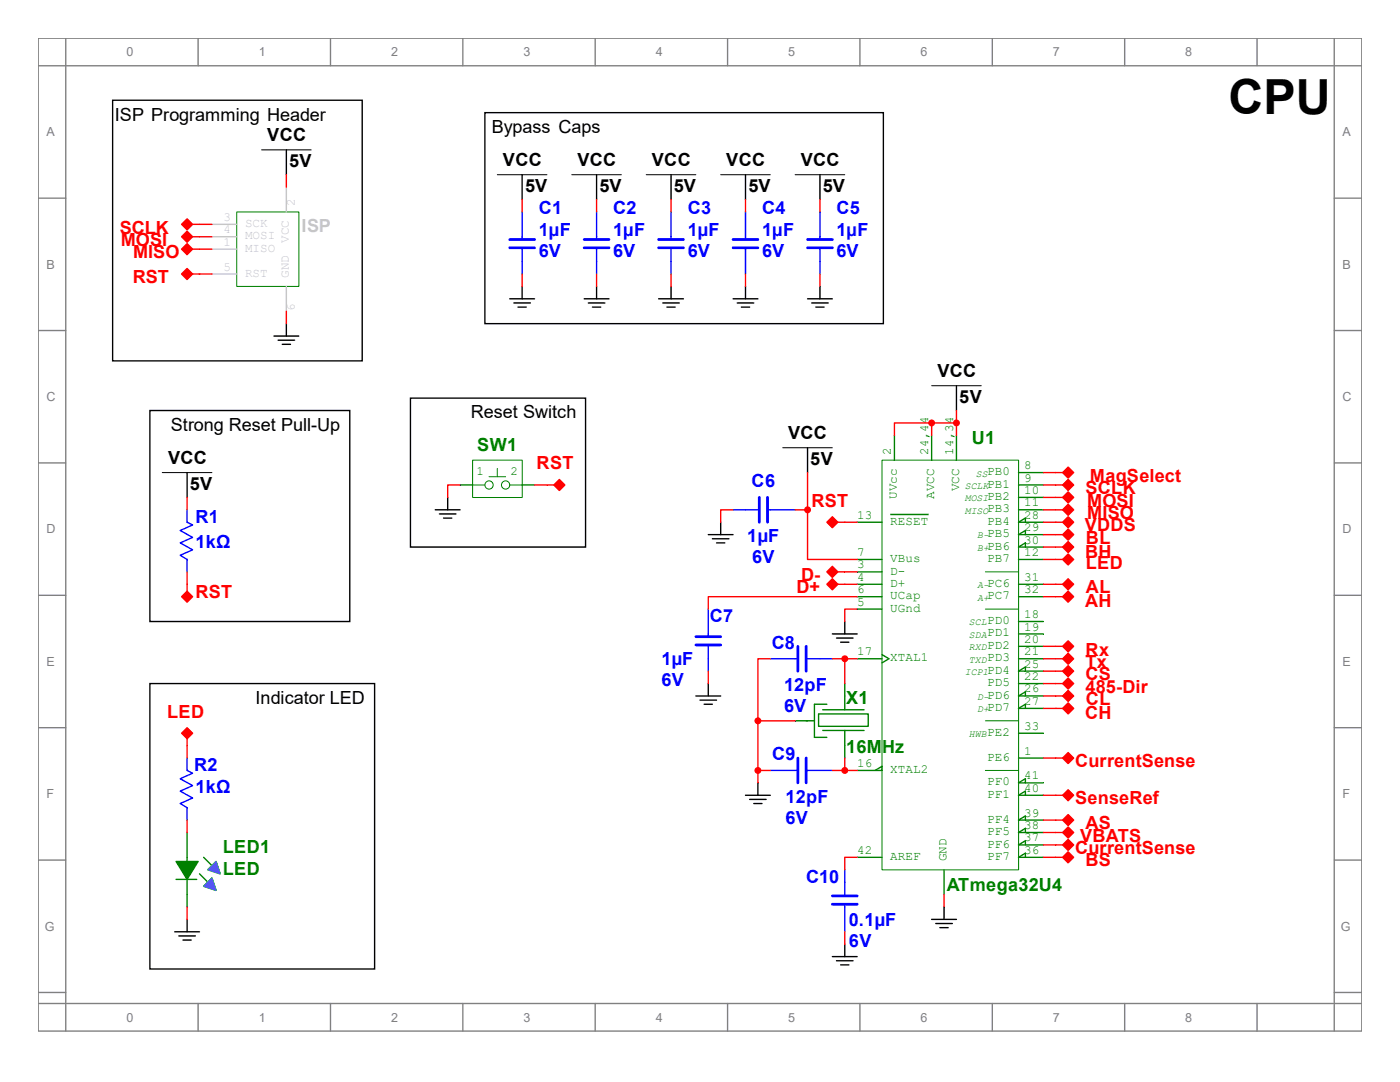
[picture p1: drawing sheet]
<svg xmlns="http://www.w3.org/2000/svg" width="279mm" height="216mm" viewBox="0 0 279 216" stroke-linecap="round" stroke-linejoin="round" font-family="sans-serif">
<g fill="none" stroke="#808080" stroke-width=".28">
<path d="M7.6 7.6h264.2v198.1h-264.2zM7.6 13.1h264.2M13.1 7.6v198.1M39.5 7.6v5.5M66 7.6v5.5M92.4 7.6v5.5M118.8 7.6v5.5M145.2 7.6v5.5M171.6 7.6v5.5M198 7.6v5.5M224.5 7.6v5.5M250.9 7.6v5.5"/>
<path d="M266.3 7.6v198.1M7.6 39.5h5.5M266.3 39.5h5.5M7.6 66h5.5M266.3 66h5.5M7.6 92.4h5.5M266.3 92.4h5.5M7.6 118.8h5.5M266.3 118.8h5.5M7.6 145.2h5.5M266.3 145.2h5.5M7.6 171.6h5.5"/>
<path d="M266.3 171.6h5.5M7.6 198h5.5M266.3 198h5.5M7.6 200.2h264.2M39.5 200.2v5.5M66 200.2v5.5M92.4 200.2v5.5M118.8 200.2v5.5M145.2 200.2v5.5M171.6 200.2v5.5M198 200.2v5.5M224.5 200.2v5.5"/>
<path d="M250.9 200.2v5.5"/>
</g>
<g fill="none" stroke="#008000" stroke-width=".2">
<path d="M94.3 96.8h2.5M94.3 91.8h9.9v7.5h-9.9zM97.6 95.1h3.3M99.3 93.5v1.6M101.7 96.8h2.5"/>
<circle cx="97.6" cy="96.8" r=".83"/>
<circle cx="100.9" cy="96.8" r=".83"/>
</g>
<path d="M91.8 96.8h2.5" fill="none" stroke="#008000" stroke-width=".28"/>
<path d="M104.2 96.8h2.5M35.1 175.5h4.2M37.3 171.1v7.4M39.8 174.4l1.7 1.6M40.6 171.1l1.7 1.6M41.5 173.5l1.6-1.6 .8 2.5zM42.3 175.2l.8 2.5-2.5-.9z" fill="none" stroke="#008000" stroke-width=".28"/>
<path d="M35.1 171.9h4.4l-2.2 3.6z" fill="#008000" stroke="#008000" stroke-width=".28"/>
<g fill="#00c0ff" stroke="#00c0ff" stroke-width=".28">
<path d="M41.5 173.5l1.6-1.6 .8 2.5z"/>
<path d="M42.3 175.2l.8 2.5-2.5-.9z"/>
</g>
<path d="M37.3 166.1v5" fill="none" stroke="#008000" stroke-width=".28"/>
<path d="M37.3 178.5v2.5" fill="none" stroke="#008000" stroke-width=".28"/>
<path d="M89.3 99.3v2.4M86.9 101.7h4.9M87.7 102.6h3.3M88.5 103.4h1.7M34.9 185.9h4.9M35.7 186.8h3.3M36.5 187.6h1.7M37.3 183.5v2.4M166.1 190.9h5M166.9 191.7h3.3M167.8 192.5h1.6M168.6 188.4v2.5" fill="none" stroke="#000" stroke-width=".28"/>
<path d="M158.7 131.4h.5M160.9 131.4h2.7" fill="none" stroke="#00f" stroke-width=".28"/>
<path d="M159.2 129v4.9M160.9 129v4.9" fill="none" stroke="#00f" stroke-width=".55"/>
<path d="M163.6 131.4h2.5" fill="none" stroke="#00f" stroke-width=".28"/>
<path d="M153.7 131.4h5M158.7 153.7h.5M160.9 153.7h2.7" fill="none" stroke="#00f" stroke-width=".28"/>
<path d="M159.2 151.3v4.9M160.9 151.3v4.9" fill="none" stroke="#00f" stroke-width=".55"/>
<path d="M163.6 153.7h2.5" fill="none" stroke="#00f" stroke-width=".28"/>
<path d="M153.7 153.7h5" fill="none" stroke="#00f" stroke-width=".28"/>
<path d="M176 91.8h27.3v81.8h-27.3zM196.7 114.1h6.6M196.7 121.5h6.6M196.7 153.7h6.6M196.7 143.8h6.6" fill="none" stroke="#008000" stroke-width=".2"/>
<path d="M203.3 151.3h4.9" fill="none" stroke="#008000" stroke-width=".28"/>
<path d="M178.5 86.9v4.9" fill="none" stroke="#008000" stroke-width=".28"/>
<path d="M171.1 114.1h4.9" fill="none" stroke="#008000" stroke-width=".28"/>
<path d="M171.1 116.6h4.9" fill="none" stroke="#008000" stroke-width=".28"/>
<path d="M171.1 121.5h4.9" fill="none" stroke="#008000" stroke-width=".28"/>
<path d="M171.1 119.1h4.9" fill="none" stroke="#008000" stroke-width=".28"/>
<path d="M171.1 111.6h4.9" fill="none" stroke="#008000" stroke-width=".28"/>
<path d="M203.3 94.3h4.9" fill="none" stroke="#008000" stroke-width=".28"/>
<path d="M203.3 96.8h4.9" fill="none" stroke="#008000" stroke-width=".28"/>
<path d="M203.3 99.3h4.9" fill="none" stroke="#008000" stroke-width=".28"/>
<path d="M203.3 101.7h4.9" fill="none" stroke="#008000" stroke-width=".28"/>
<path d="M203.3 111.6h4.9" fill="none" stroke="#008000" stroke-width=".28"/>
<path d="M177.7 102.7h7.6" fill="none" stroke="#008000" stroke-width=".3"/>
<path d="M171.1 104.2h4.9" fill="none" stroke="#008000" stroke-width=".28"/>
<path d="M190.9 86.9v4.9" fill="none" stroke="#008000" stroke-width=".28"/>
<path d="M188.4 173.5v5" fill="none" stroke="#008000" stroke-width=".28"/>
<path d="M171.1 153.7h4.9v-.8l-1.4 .8" fill="none" stroke="#008000" stroke-width=".28"/>
<path d="M171.1 131.4h4.9M176 130.6l1.4 .8-1.4 .9" fill="none" stroke="#008000" stroke-width=".28"/>
<path d="M203.3 124h4.9" fill="none" stroke="#008000" stroke-width=".28"/>
<path d="M203.3 126.5h4.9" fill="none" stroke="#008000" stroke-width=".28"/>
<path d="M203.3 129h4.9" fill="none" stroke="#008000" stroke-width=".28"/>
<path d="M203.3 131.4h4.9" fill="none" stroke="#008000" stroke-width=".28"/>
<path d="M203.3 136.4h4.9" fill="none" stroke="#008000" stroke-width=".28"/>
<path d="M185.9 86.9v4.9" fill="none" stroke="#008000" stroke-width=".28"/>
<path d="M204.6 133.9v-.8l-1.3 .8h4.9" fill="none" stroke="#008000" stroke-width=".28"/>
<path d="M204.6 138.9v-.9l-1.3 .9h4.9" fill="none" stroke="#008000" stroke-width=".28"/>
<path d="M204.6 141.4v-.9l-1.3 .9h4.9" fill="none" stroke="#008000" stroke-width=".28"/>
<path d="M204.6 104.2v-.8l-1.3 .8h4.9" fill="none" stroke="#008000" stroke-width=".28"/>
<path d="M204.6 106.7v-.8l-1.3 .8h4.9" fill="none" stroke="#008000" stroke-width=".28"/>
<path d="M204.6 109.2v-.9l-1.3 .9h4.9" fill="none" stroke="#008000" stroke-width=".28"/>
<path d="M203.3 116.6h4.9" fill="none" stroke="#008000" stroke-width=".28"/>
<path d="M203.3 119.1h4.9" fill="none" stroke="#008000" stroke-width=".28"/>
<path d="M203.3 146.3h4.9" fill="none" stroke="#008000" stroke-width=".28"/>
<path d="M204.6 171.1v-.9l-1.3 .9h4.9" fill="none" stroke="#008000" stroke-width=".28"/>
<path d="M204.6 168.6v-.8l-1.3 .8h4.9" fill="none" stroke="#008000" stroke-width=".28"/>
<path d="M204.6 166.1v-.8l-1.3 .8h4.9" fill="none" stroke="#008000" stroke-width=".28"/>
<path d="M204.6 163.6v-.8l-1.3 .8h4.9" fill="none" stroke="#008000" stroke-width=".28"/>
<path d="M204.6 158.7v-.8l-1.3 .8h4.9" fill="none" stroke="#008000" stroke-width=".28"/>
<path d="M204.6 156.2v-.8l-1.3 .8h4.9" fill="none" stroke="#008000" stroke-width=".28"/>
<path d="M171.1 171.1h4.9" fill="none" stroke="#008000" stroke-width=".28"/>
<path d="M185.9 77h9.9M156.2 89.3h9.9" fill="none" stroke="#000" stroke-width=".2"/>
<path d="M190.9 77v4.9M161.2 89.3v5M185.9 183.5h5M186.8 184.3h3.3M187.6 185.1h1.6M188.4 181v2.5" fill="none" stroke="#000" stroke-width=".28"/>
<circle cx="185.9" cy="84.4" r=".55" fill="#f00" stroke="#f00" stroke-width=".28"/>
<path d="M37.3 153.7l1.1 .6-2.4 1.1 2.4 1.4-2.4 1.1 2.4 1.3-2.4 1.1 1.3 .9" fill="none" stroke="#00f" stroke-width=".28"/>
<path d="M37.3 151.3v2.4" fill="none" stroke="#00f" stroke-width=".28"/>
<path d="M37.3 161.2v2.4" fill="none" stroke="#00f" stroke-width=".28"/>
<path d="M213.2 127.9l1.1 1.1-1.1 1.1-1.1-1.1z" fill-rule="evenodd" fill="#f00" stroke="#f00" stroke-width=".28"/>
<path d="M212.3 129l.9-.9 .8 .9-.8 .8z" fill="none" stroke="#f00" stroke-width=".28"/>
<path d="M213.2 128.7l.2 .3-.2 .2-.3-.2z" fill="none" stroke="#f00" stroke-width=".2"/>
<path d="M210.7 129h1.4" fill="none" stroke="#f00" stroke-width=".28"/>
<path d="M101.7 59.6h5M104.2 57.1v2.5M102.6 60.5h3.3M103.4 61.3h1.6" fill="none" stroke="#000" stroke-width=".28"/>
<path d="M168.6 176v2.8M168.6 180.4v.6" fill="none" stroke="#00f" stroke-width=".28"/>
<path d="M166.1 178.8h5M166.1 180.4h5" fill="none" stroke="#00f" stroke-width=".55"/>
<path d="M168.6 173.5v2.5" fill="none" stroke="#00f" stroke-width=".28"/>
<path d="M141.4 126.5v.5M141.4 128.7v2.7M168.6 181v4.9" fill="none" stroke="#00f" stroke-width=".28"/>
<path d="M138.9 127h4.9M138.9 128.7h4.9" fill="none" stroke="#00f" stroke-width=".55"/>
<path d="M141.4 131.4v2.5" fill="none" stroke="#00f" stroke-width=".28"/>
<path d="M141.4 121.5v5" fill="none" stroke="#00f" stroke-width=".28"/>
<path d="M138.9 138.9h4.9M139.7 139.7h3.3M141.4 136.4v2.5M166.1 126.5h5M166.9 127.3h3.3M167.8 128.1h1.6M168.6 124v2.5M140.5 140.5h1.7" fill="none" stroke="#000" stroke-width=".28"/>
<path d="M91.8 96.8h-2.5v2.5M213.2 105.9l.8 .8-.8 .8-.9-.8z" fill="none" stroke="#f00" stroke-width=".28"/>
<path d="M213.2 105.6l1.1 1.1-1.1 1.1-1.1-1.1z" fill-rule="evenodd" fill="#f00" stroke="#f00" stroke-width=".28"/>
<path d="M213.2 106.4l.2 .3-.2 .3-.3-.3z" fill="none" stroke="#f00" stroke-width=".2"/>
<path d="M210.7 106.7h1.4M212.3 109.2l.9-.9 .8 .9-.8 .8z" fill="none" stroke="#f00" stroke-width=".28"/>
<path d="M213.2 108.1l1.1 1.1-1.1 1.1-1.1-1.1z" fill-rule="evenodd" fill="#f00" stroke="#f00" stroke-width=".28"/>
<path d="M213.2 108.9l.2 .3-.2 .2-.3-.2z" fill="none" stroke="#f00" stroke-width=".2"/>
<path d="M210.7 109.2h1.4M212.3 138.9l.9-.9 .8 .9-.8 .8z" fill="none" stroke="#f00" stroke-width=".28"/>
<path d="M213.2 137.8l1.1 1.1-1.1 1.1-1.1-1.1z" fill-rule="evenodd" fill="#f00" stroke="#f00" stroke-width=".28"/>
<path d="M212.9 138.9l.3-.3 .2 .3-.2 .2z" fill="none" stroke="#f00" stroke-width=".2"/>
<path d="M210.7 138.9h1.4M212.3 141.4l.9-.9 .8 .9-.8 .8z" fill="none" stroke="#f00" stroke-width=".28"/>
<path d="M212.1 141.4l1.1-1.1 1.1 1.1-1.1 1.1z" fill-rule="evenodd" fill="#f00" stroke="#f00" stroke-width=".28"/>
<path d="M212.9 141.4l.3-.3 .2 .3-.2 .2z" fill="none" stroke="#f00" stroke-width=".2"/>
<path d="M212.3 119.1l.9-.9 .8 .9-.8 .8zM210.7 141.4h1.4" fill="none" stroke="#f00" stroke-width=".28"/>
<path d="M213.2 118l1.1 1.1-1.1 1.1-1.1-1.1z" fill-rule="evenodd" fill="#f00" stroke="#f00" stroke-width=".28"/>
<path d="M213.2 118.8l.2 .3-.2 .2-.3-.2z" fill="none" stroke="#f00" stroke-width=".2"/>
<path d="M210.7 119.1h1.4M213.2 115.8l.8 .8-.8 .8-.9-.8z" fill="none" stroke="#f00" stroke-width=".28"/>
<path d="M213.2 115.5l1.1 1.1-1.1 1.1-1.1-1.1z" fill-rule="evenodd" fill="#f00" stroke="#f00" stroke-width=".28"/>
<path d="M213.2 116.3l.2 .3-.2 .3-.3-.3z" fill="none" stroke="#f00" stroke-width=".2"/>
<path d="M210.7 116.6h1.4M212.3 171.1l.9-.9 .8 .9-.8 .8z" fill="none" stroke="#f00" stroke-width=".28"/>
<path d="M212.1 171.1l1.1-1.1 1.1 1.1-1.1 1.1z" fill-rule="evenodd" fill="#f00" stroke="#f00" stroke-width=".28"/>
<path d="M212.9 171.1l.3-.3 .2 .3-.2 .2z" fill="none" stroke="#f00" stroke-width=".2"/>
<path d="M212.3 133.9l.9-.8 .8 .8-.8 .8zM210.7 171.1h1.4" fill="none" stroke="#f00" stroke-width=".28"/>
<path d="M213.2 132.8l1.1 1.1-1.1 1.1-1.1-1.1z" fill-rule="evenodd" fill="#f00" stroke="#f00" stroke-width=".28"/>
<path d="M213.2 133.6l.2 .3-.2 .3-.3-.3z" fill="none" stroke="#f00" stroke-width=".2"/>
<path d="M210.7 133.9h1.4M212.3 163.6l.9-.8 .8 .8-.8 .9z" fill="none" stroke="#f00" stroke-width=".28"/>
<path d="M212.1 163.6l1.1-1.1 1.1 1.1-1.1 1.1z" fill-rule="evenodd" fill="#f00" stroke="#f00" stroke-width=".28"/>
<path d="M212.9 163.6l.3-.2 .2 .2-.2 .3z" fill="none" stroke="#f00" stroke-width=".2"/>
<path d="M210.7 163.6h1.4M213.2 165.3l.8 .8-.8 .8-.9-.8z" fill="none" stroke="#f00" stroke-width=".28"/>
<path d="M213.2 165l1.1 1.1-1.1 1.1-1.1-1.1z" fill-rule="evenodd" fill="#f00" stroke="#f00" stroke-width=".28"/>
<path d="M213.2 165.8l.2 .3-.2 .3-.3-.3z" fill="none" stroke="#f00" stroke-width=".2"/>
<path d="M213.2 100.9l.8 .8-.8 .9-.9-.9zM210.7 166.1h1.4" fill="none" stroke="#f00" stroke-width=".28"/>
<path d="M213.2 100.6l1.1 1.1-1.1 1.1-1.1-1.1z" fill-rule="evenodd" fill="#f00" stroke="#f00" stroke-width=".28"/>
<path d="M213.2 101.5l.2 .2-.2 .3-.3-.3z" fill="none" stroke="#f00" stroke-width=".2"/>
<path d="M212.3 99.3l.9-.9 .8 .9-.8 .8zM210.7 101.7h1.4" fill="none" stroke="#f00" stroke-width=".28"/>
<path d="M213.2 98.1l1.1 1.2-1.1 1.1-1.1-1.1z" fill-rule="evenodd" fill="#f00" stroke="#f00" stroke-width=".28"/>
<path d="M213.2 99l.2 .3-.2 .2-.3-.2z" fill="none" stroke="#f00" stroke-width=".2"/>
<path d="M210.7 99.3h1.4M212.3 96.8l.9-.9 .8 .9-.8 .8z" fill="none" stroke="#f00" stroke-width=".28"/>
<path d="M213.2 95.7l1.1 1.1-1.1 1.1-1.1-1.1z" fill-rule="evenodd" fill="#f00" stroke="#f00" stroke-width=".28"/>
<path d="M213.2 96.5l.2 .3-.2 .2-.3-.2z" fill="none" stroke="#f00" stroke-width=".2"/>
<path d="M210.7 96.8h1.4M212.3 94.3l.9-.8 .8 .8-.8 .8z" fill="none" stroke="#f00" stroke-width=".28"/>
<path d="M213.2 93.2l1.1 1.1-1.1 1.1-1.1-1.1z" fill-rule="evenodd" fill="#f00" stroke="#f00" stroke-width=".28"/>
<path d="M213.2 94l.2 .3-.2 .3-.3-.3z" fill="none" stroke="#f00" stroke-width=".2"/>
<path d="M210.7 94.3h1.4M36.5 146.3l.8-.8 .9 .8-.9 .8z" fill="none" stroke="#f00" stroke-width=".28"/>
<path d="M37.3 145.2l1.1 1.1-1.1 1.1-1.1-1.1z" fill-rule="evenodd" fill="#f00" stroke="#f00" stroke-width=".28"/>
<path d="M37.3 146l.3 .3-.3 .3-.2-.3z" fill="none" stroke="#f00" stroke-width=".2"/>
<path d="M213.2 110.8l.8 .8-.8 .9-.9-.9zM37.3 147.4v1.4" fill="none" stroke="#f00" stroke-width=".28"/>
<path d="M213.2 110.5l1.1 1.1-1.1 1.1-1.1-1.1z" fill-rule="evenodd" fill="#f00" stroke="#f00" stroke-width=".28"/>
<path d="M213.2 111.4l.2 .2-.2 .3-.3-.3z" fill="none" stroke="#f00" stroke-width=".2"/>
<path d="M210.7 111.6h1.4" fill="none" stroke="#f00" stroke-width=".28"/>
<path d="M37.3 104.2l1.1 .6-2.4 1.1 2.4 1.3-2.4 1.1 2.4 1.4-2.4 1.1 1.3 .8" fill="none" stroke="#00f" stroke-width=".28"/>
<path d="M37.3 101.7v2.5" fill="none" stroke="#00f" stroke-width=".28"/>
<path d="M37.3 111.6v2.5" fill="none" stroke="#00f" stroke-width=".28"/>
<path d="M32.4 94.3h9.9" fill="none" stroke="#000" stroke-width=".2"/>
<path d="M37.3 94.3v5" fill="none" stroke="#000" stroke-width=".28"/>
<path d="M47.2 42.3h12.4v14.8h-12.4z" fill="none" stroke="#008000" stroke-width=".2"/>
<path d="M42.3 49.7h4.9" fill="none" stroke="#c8c8c8" stroke-width=".28"/>
<path d="M57.1 37.3v5" fill="none" stroke="#c8c8c8" stroke-width=".28"/>
<path d="M42.3 44.8h4.9" fill="none" stroke="#c8c8c8" stroke-width=".28"/>
<path d="M42.3 47.2h4.9" fill="none" stroke="#c8c8c8" stroke-width=".28"/>
<path d="M42.3 54.7h4.9" fill="none" stroke="#c8c8c8" stroke-width=".28"/>
<path d="M57.1 57.1v5" fill="none" stroke="#c8c8c8" stroke-width=".28"/>
<path d="M57.1 29.9v5M54.7 67.1h4.9M55.5 67.9h3.3M56.3 68.7h1.7M57.1 64.6v2.5" fill="none" stroke="#000" stroke-width=".28"/>
<path d="M52.2 29.9h9.9" fill="none" stroke="#000" stroke-width=".2"/>
<path d="M37.3 43.7l1.1 1.1-1.1 1.1-1.1-1.1z" fill-rule="evenodd" fill="#f00" stroke="#f00" stroke-width=".28"/>
<path d="M37.3 43.9l.9 .9-.9 .8-.8-.8z" fill="none" stroke="#f00" stroke-width=".28"/>
<path d="M37.3 44.5l.3 .3-.3 .2-.2-.2z" fill="none" stroke="#f00" stroke-width=".2"/>
<path d="M37.3 46.4l.9 .8-.9 .9-.8-.9zM38.4 44.8h1.4" fill="none" stroke="#f00" stroke-width=".28"/>
<path d="M37.3 46.1l1.1 1.1-1.1 1.1-1.1-1.1z" fill-rule="evenodd" fill="#f00" stroke="#f00" stroke-width=".28"/>
<path d="M37.3 47l.3 .2-.3 .3-.2-.3z" fill="none" stroke="#f00" stroke-width=".2"/>
<path d="M37.3 48.9l.9 .8-.9 .8-.8-.8zM38.4 47.2h1.4" fill="none" stroke="#f00" stroke-width=".28"/>
<path d="M37.3 48.6l1.1 1.1-1.1 1.1-1.1-1.1z" fill-rule="evenodd" fill="#f00" stroke="#f00" stroke-width=".28"/>
<path d="M37.3 49.4l.3 .3-.3 .3-.2-.3z" fill="none" stroke="#f00" stroke-width=".2"/>
<path d="M57.1 34.9v2.4M38.4 49.7h3.9M39.8 44.8h2.5M39.8 47.2h2.5M57.1 62.1v2.5M212.3 131.4l.9-.8 .8 .8-.8 .9z" fill="none" stroke="#f00" stroke-width=".28"/>
<path d="M212.1 131.4l1.1-1.1 1.1 1.1-1.1 1.1z" fill-rule="evenodd" fill="#f00" stroke="#f00" stroke-width=".28"/>
<path d="M212.9 131.4l.3-.2 .2 .2-.2 .3z" fill="none" stroke="#f00" stroke-width=".2"/>
<path d="M37.3 99.3v2.4M210.7 131.4h1.4M37.3 148.8v2.5M37.3 163.6v2.5M37.3 181v2.5" fill="none" stroke="#f00" stroke-width=".28"/>
<path d="M148.8 101.7h2.7M153.2 101.7h.5" fill="none" stroke="#00f" stroke-width=".28"/>
<path d="M151.5 99.3v4.9M153.2 99.3v4.9" fill="none" stroke="#00f" stroke-width=".55"/>
<path d="M146.3 101.7h2.5" fill="none" stroke="#00f" stroke-width=".28"/>
<path d="M104.2 47.2v.6M104.2 49.4v2.8M153.7 101.7h5" fill="none" stroke="#00f" stroke-width=".28"/>
<path d="M101.7 47.8h5M101.7 49.4h5" fill="none" stroke="#00f" stroke-width=".55"/>
<path d="M104.2 52.2v2.5" fill="none" stroke="#00f" stroke-width=".28"/>
<path d="M104.2 42.3v4.9" fill="none" stroke="#00f" stroke-width=".28"/>
<path d="M146.3 101.7h-2.5v2.5M141.4 133.9v2.5M153.7 153.7h-2.4v2.5M212.3 168.6l.9-.8 .8 .8-.8 .8zM168.6 185.9v2.5" fill="none" stroke="#f00" stroke-width=".28"/>
<g fill="#f00" stroke="#f00" stroke-width=".28">
<path d="M213.2 167.5l1.1 1.1-1.1 1.1-1.1-1.1z" fill-rule="evenodd"/>
<circle cx="151.3" cy="153.7" r=".55"/>
</g>
<path d="M141.4 106.7h4.9M142.2 107.5h3.3M143 108.3h1.7M143.8 104.2v2.5M148.8 158.7h4.9M149.6 159.5h3.3M151.3 156.2v2.5M150.4 160.3h1.7" fill="none" stroke="#000" stroke-width=".28"/>
<path d="M213.2 168.3l.2 .3-.2 .3-.3-.3z" fill="none" stroke="#f00" stroke-width=".2"/>
<path d="M212.3 158.7l.9-.8 .8 .8-.8 .8zM210.7 168.6h1.4" fill="none" stroke="#f00" stroke-width=".28"/>
<path d="M213.2 157.6l1.1 1.1-1.1 1.1-1.1-1.1z" fill-rule="evenodd" fill="#f00" stroke="#f00" stroke-width=".28"/>
<path d="M213.2 158.4l.2 .3-.2 .3-.3-.3z" fill="none" stroke="#f00" stroke-width=".2"/>
<g fill="none" stroke="#f00" stroke-width=".28">
<path d="M185.9 84.4h-7.4v2.5M185.9 84.4v2.5M185.9 84.4h5v2.5M208.2 99.3h2.5M208.2 96.8h2.5M208.2 94.3h2.5M208.2 119.1h2.5M208.2 116.6h2.5M208.2 109.2h2.5M208.2 106.7h2.5M208.2 101.7h2.5M208.2 111.6h2.5"/>
<path d="M212.3 104.2l.9-.8 .8 .8-.8 .8zM171.1 121.5h-2.5v2.5M208.2 138.9h2.5M208.2 129h2.5M208.2 131.4h2.5M208.2 158.7h3.9M208.2 141.4h2.5M188.4 178.5v2.5M208.2 163.6h2.5M208.2 166.1h2.5M208.2 171.1h2.5"/>
</g>
<g fill="#f00" stroke="#f00" stroke-width=".28">
<path d="M213.2 103.1l1.1 1.1-1.1 1.1-1.1-1.1z" fill-rule="evenodd"/>
<circle cx="190.9" cy="84.4" r=".55"/>
</g>
<path d="M213.2 103.9l.2 .3-.2 .3-.3-.3z" fill="none" stroke="#f00" stroke-width=".2"/>
<path d="M37.3 53.8l.9 .9-.9 .8-.8-.8zM171.1 119.1h-29.7v2.4M210.7 104.2h1.4" fill="none" stroke="#f00" stroke-width=".28"/>
<path d="M37.3 53.6l1.1 1.1-1.1 1.1-1.1-1.1z" fill-rule="evenodd" fill="#f00" stroke="#f00" stroke-width=".28"/>
<path d="M37.3 54.4l.3 .3-.3 .2-.2-.2z" fill="none" stroke="#f00" stroke-width=".2"/>
<path d="M38.4 54.7h3.9M110.8 96.8l.8-.9 .9 .9-.9 .8z" fill="none" stroke="#f00" stroke-width=".28"/>
<path d="M110.5 96.8l1.1-1.1 1.1 1.1-1.1 1.1z" fill-rule="evenodd" fill="#f00" stroke="#f00" stroke-width=".28"/>
<path d="M111.4 96.8l.2-.3 .3 .3-.3 .2z" fill="none" stroke="#f00" stroke-width=".2"/>
<path d="M106.7 96.8h3.8M36.5 119.1l.8-.9 .9 .9-.9 .8z" fill="none" stroke="#f00" stroke-width=".28"/>
<path d="M37.3 118l1.1 1.1-1.1 1.1-1.1-1.1z" fill-rule="evenodd" fill="#f00" stroke="#f00" stroke-width=".28"/>
<path d="M37.3 118.8l.3 .3-.3 .2-.2-.2z" fill="none" stroke="#f00" stroke-width=".2"/>
<path d="M37.3 114.1v3.9M165.3 104.2l.8-.8 .8 .8-.8 .8z" fill="none" stroke="#f00" stroke-width=".28"/>
<path d="M165 104.2l1.1-1.1 1.1 1.1-1.1 1.1z" fill-rule="evenodd" fill="#f00" stroke="#f00" stroke-width=".28"/>
<path d="M165.8 104.2l.3-.3 .3 .3-.3 .3z" fill="none" stroke="#f00" stroke-width=".2"/>
<path d="M167.2 104.2h3.9M212.3 136.4l.9-.8 .8 .8-.8 .8z" fill="none" stroke="#f00" stroke-width=".28"/>
<path d="M213.2 135.3l1.1 1.1-1.1 1.1-1.1-1.1z" fill-rule="evenodd" fill="#f00" stroke="#f00" stroke-width=".28"/>
<path d="M213.2 136.1l.2 .3-.2 .3-.3-.3z" fill="none" stroke="#f00" stroke-width=".2"/>
<path d="M165.3 116.6l.8-.8 .8 .8-.8 .8zM210.7 136.4h1.4" fill="none" stroke="#f00" stroke-width=".28"/>
<path d="M165 116.6l1.1-1.1 1.1 1.1-1.1 1.1z" fill-rule="evenodd" fill="#f00" stroke="#f00" stroke-width=".28"/>
<path d="M165.8 116.6l.3-.3 .3 .3-.3 .3z" fill="none" stroke="#f00" stroke-width=".2"/>
<path d="M165.3 114.1l.8-.8 .8 .8-.8 .8zM167.2 116.6h3.9" fill="none" stroke="#f00" stroke-width=".28"/>
<path d="M165 114.1l1.1-1.1 1.1 1.1-1.1 1.1z" fill-rule="evenodd" fill="#f00" stroke="#f00" stroke-width=".28"/>
<path d="M165.8 114.1l.3-.3 .3 .3-.3 .3z" fill="none" stroke="#f00" stroke-width=".2"/>
<path d="M167.2 114.1h3.9M208.2 104.2h2.5M208.2 133.9h2.5M212.3 151.3l.9-.9 .8 .9-.8 .8z" fill="none" stroke="#f00" stroke-width=".28"/>
<path d="M212.1 151.3l1.1-1.1 1.1 1.1-1.1 1.1z" fill-rule="evenodd" fill="#f00" stroke="#f00" stroke-width=".28"/>
<path d="M212.9 151.3l.3-.3 .2 .3-.2 .2z" fill="none" stroke="#f00" stroke-width=".2"/>
<path d="M104.2 39.8v2.5M104.2 54.7v2.4M190.9 81.9v2.5M208.2 136.4h2.5M208.2 151.3h3.9M208.2 168.6h2.5" fill="none" stroke="#f00" stroke-width=".28"/>
<path d="M99.3 34.9h9.9" fill="none" stroke="#000" stroke-width=".2"/>
<path d="M104.2 34.9v4.9M116.6 59.6h4.9M119.1 57.1v2.5M117.4 60.5h3.3M118.2 61.3h1.7" fill="none" stroke="#000" stroke-width=".28"/>
<path d="M119.1 47.2v.6M119.1 49.4v2.8" fill="none" stroke="#00f" stroke-width=".28"/>
<path d="M116.6 47.8h4.9M116.6 49.4h4.9" fill="none" stroke="#00f" stroke-width=".55"/>
<path d="M119.1 52.2v2.5" fill="none" stroke="#00f" stroke-width=".28"/>
<path d="M119.1 42.3v4.9M133.9 47.2v.6M133.9 49.4v2.8" fill="none" stroke="#00f" stroke-width=".28"/>
<path d="M114.1 34.9h9.9" fill="none" stroke="#000" stroke-width=".2"/>
<path d="M119.1 34.9v4.9M131.4 59.6h5M133.9 57.1v2.5M132.3 60.5h3.3M133.1 61.3h1.6" fill="none" stroke="#000" stroke-width=".28"/>
<path d="M119.1 39.8v2.5M119.1 54.7v2.4" fill="none" stroke="#f00" stroke-width=".28"/>
<path d="M131.4 47.8h5M131.4 49.4h5" fill="none" stroke="#00f" stroke-width=".55"/>
<path d="M133.9 52.2v2.5" fill="none" stroke="#00f" stroke-width=".28"/>
<path d="M133.9 42.3v4.9M148.8 47.2v.6M148.8 49.4v2.8" fill="none" stroke="#00f" stroke-width=".28"/>
<path d="M129 34.9h9.9" fill="none" stroke="#000" stroke-width=".2"/>
<path d="M133.9 34.9v4.9M146.3 59.6h5M148.8 57.1v2.5M147.1 60.5h3.3M148 61.3h1.6" fill="none" stroke="#000" stroke-width=".28"/>
<path d="M133.9 39.8v2.5M133.9 54.7v2.4" fill="none" stroke="#f00" stroke-width=".28"/>
<path d="M146.3 47.8h5M146.3 49.4h5" fill="none" stroke="#00f" stroke-width=".55"/>
<path d="M148.8 52.2v2.5" fill="none" stroke="#00f" stroke-width=".28"/>
<path d="M148.8 42.3v4.9M163.6 47.2v.6M163.6 49.4v2.8" fill="none" stroke="#00f" stroke-width=".28"/>
<path d="M143.8 34.9h9.9" fill="none" stroke="#000" stroke-width=".2"/>
<path d="M148.8 34.9v4.9M161.2 59.6h4.9M163.6 57.1v2.5M162 60.5h3.3M162.8 61.3h1.7" fill="none" stroke="#000" stroke-width=".28"/>
<path d="M148.8 39.8v2.5M148.8 54.7v2.4" fill="none" stroke="#f00" stroke-width=".28"/>
<path d="M161.2 47.8h4.9M161.2 49.4h4.9" fill="none" stroke="#00f" stroke-width=".55"/>
<path d="M163.6 52.2v2.5" fill="none" stroke="#00f" stroke-width=".28"/>
<path d="M163.6 42.3v4.9" fill="none" stroke="#00f" stroke-width=".28"/>
<path d="M158.7 34.9h9.9" fill="none" stroke="#000" stroke-width=".2"/>
<path d="M163.6 34.9v4.9" fill="none" stroke="#000" stroke-width=".28"/>
<path d="M163.6 39.8v2.5M163.6 54.7v2.4M161.2 94.3v7.4M158.7 101.7h2.5M161.2 101.7v9.9h9.9M171.1 171.1h-2.5v2.4" fill="none" stroke="#f00" stroke-width=".28"/>
<circle cx="161.2" cy="101.7" r=".55" fill="#f00" stroke="#f00" stroke-width=".28"/>
<path d="M168.6 138.9v2.7M160.9 143.8h1.6M163.4 142.5h9.9v2.4h-9.9zM164.2 141.6h8.2M164.2 145.8h8.2M165 140.5h-2.5v6.6h2.5M168.6 145.8v3" fill="none" stroke="#008000" stroke-width=".28"/>
<path d="M168.6 148.8v2.5" fill="none" stroke="#008000" stroke-width=".28"/>
<path d="M168.6 136.4v2.5" fill="none" stroke="#008000" stroke-width=".28"/>
<path d="M158.7 143.8h2.5" fill="none" stroke="#008000" stroke-width=".28"/>
<g fill="#f00" stroke="#f00" stroke-width=".28">
<circle cx="168.6" cy="131.4" r=".55"/>
<circle cx="168.6" cy="153.7" r=".55"/>
<circle cx="151.3" cy="143.8" r=".55"/>
</g>
<path d="M153.7 131.4h-2.4v12.4M166.1 131.4h5M168.6 131.4v5M151.3 143.8v9.9M151.3 143.8h7.4M166.1 153.7h5M168.6 151.3v2.4" fill="none" stroke="#f00" stroke-width=".28"/>
<path d="M22.5 20h49.8v52h-49.8zM96.8 22.5h79.5v42.1h-79.5zM81.9 79.4h35v29.8h-35zM29.9 81.9h39.9v42.1h-39.9zM29.9 136.4h44.9v57h-44.9z" fill="none" stroke="#000" stroke-width=".28"/>
<text font-size="9.7" x="245.2" y="22.6">CPU</text>
<g font-size="3.6">
<text x="22.9" y="24">ISP Programming Header</text>
<text x="53.3" y="28.2">VCC</text>
<text x="98.1" y="26.5">Bypass Caps</text>
<text x="57.7" y="33.4">5V</text>
<text x="100.4" y="33.1">VCC</text>
<text x="115.2" y="33.1">VCC</text>
<text x="130.1" y="33.1">VCC</text>
<text x="144.9" y="33.1">VCC</text>
<text x="159.8" y="33.1">VCC</text>
<text x="104.8" y="38.4">5V</text>
<text x="119.6" y="38.4">5V</text>
<text x="134.5" y="38.4">5V</text>
<text x="149.4" y="38.4">5V</text>
<text x="164.2" y="38.4">5V</text>
<text x="187.1" y="75.2">VCC</text>
<text x="93.9" y="83.5">Reset Switch</text>
<text x="191.4" y="80.4">5V</text>
<text x="34.1" y="85.9">Strong Reset Pull-Up</text>
<text x="157.3" y="87.6">VCC</text>
<text x="33.5" y="92.5">VCC</text>
<text x="161.7" y="92.8">5V</text>
<text x="37.9" y="97.8">5V</text>
<text x="51" y="140.4">Indicator LED</text>
</g>
<g font-size="3.6" fill="#f00">
<text x="23.9" y="46.6">SCLK</text>
<text x="24.1" y="49.1">MOSI</text>
<text x="26.6" y="51.6">MISO</text>
<text x="26.5" y="56.5">RST</text>
<text x="107.1" y="93.6">RST</text>
<text x="161.9" y="101.1">RST</text>
<text x="216.7" y="98.6">SCLK</text>
<text x="217" y="101.1">MOSI</text>
<text x="217.5" y="96.1">MagSelect</text>
<text x="216.5" y="106">VDDS</text>
<text x="217" y="103.5">MISO</text>
<text x="216.5" y="111.3">BH</text>
<text x="216.7" y="108.5">BL</text>
<text x="216.7" y="113.5">LED</text>
<text x="39" y="119.3">RST</text>
<text x="159" y="118.4">D+</text>
<text x="159.9" y="116">D-</text>
<text x="216.7" y="118.4">AL</text>
<text x="216.5" y="121.2">AH</text>
<text x="216.7" y="130.8">Rx</text>
<text x="216.6" y="135.8">CS</text>
<text x="216.7" y="133.3">Tx</text>
<text x="33.4" y="143.2">LED</text>
<text x="216.5" y="143.5">CH</text>
<text x="216.7" y="138.2">485-Dir</text>
<text x="216.7" y="140.7">CL</text>
<text x="214.5" y="153.1">CurrentSense</text>
<text x="214.5" y="160.5">SenseRef</text>
<text x="215.6" y="167.9">VBATS</text>
<text x="216.6" y="165.5">AS</text>
<text x="214.5" y="170.4">CurrentSense</text>
<text x="216.6" y="172.9">BS</text>
</g>
<text font-size="3.6" fill="#c8c8c8" x="60.2" y="46.3">ISP</text>
<g font-size="3.6" fill="#00f">
<text x="107.5" y="42.8">C1</text>
<text x="107.5" y="47.2">1µF</text>
<text x="122.4" y="42.8">C2</text>
<text x="122.4" y="47.2">1µF</text>
<text x="137.2" y="42.8">C3</text>
<text x="137.2" y="47.2">1µF</text>
<text x="152.1" y="42.8">C4</text>
<text x="152.1" y="47.2">1µF</text>
<text x="167" y="42.8">C5</text>
<text x="167" y="47.2">1µF</text>
<text x="107.5" y="51.3">6V</text>
<text x="122.4" y="51.3">6V</text>
<text x="137.2" y="51.3">6V</text>
<text x="152.1" y="51.3">6V</text>
<text x="167" y="51.3">6V</text>
<text x="150" y="97.2">C6</text>
<text x="39" y="104.4">R1</text>
<text x="39" y="109.3">1kΩ</text>
<text x="149.1" y="108.2">1µF</text>
<text x="150.1" y="112.4">6V</text>
<text x="141.6" y="124.2">C7</text>
<text x="154.1" y="129.4">C8</text>
<text x="132" y="132.7">1µF</text>
<text x="132" y="136.9">6V</text>
<text x="156.5" y="138">12pF</text>
<text x="156.5" y="142.1">6V</text>
<text x="38.7" y="153.9">R2</text>
<text x="154.1" y="151.7">C9</text>
<text x="39" y="158.3">1kΩ</text>
<text x="156.8" y="160.2">12pF</text>
<text x="156.8" y="164.4">6V</text>
<text x="160.9" y="176.2">C10</text>
<text x="169.4" y="184.7">0.1µF</text>
<text x="169.4" y="188.9">6V</text>
</g>
<g font-size="3.6" fill="#008000">
<text x="193.9" y="88.7">U1</text>
<text x="95.2" y="90.1">SW1</text>
<text x="168.9" y="140.4">X1</text>
<text x="168.9" y="150.3">16MHz</text>
<text x="44.5" y="170.1">LED1</text>
<text x="44.5" y="174.5">LED</text>
<text x="189" y="177.8">ATmega32U4</text>
</g>
<g font-size="2.5" fill="#808080">
<text x="25.2" y="11.2">0</text>
<text x="51.6" y="11.2">1</text>
<text x="78.1" y="11.2">2</text>
<text x="104.5" y="11.2">3</text>
<text x="130.9" y="11.2">4</text>
<text x="157.3" y="11.2">5</text>
<text x="183.7" y="11.2">6</text>
<text x="210.1" y="11.2">7</text>
<text x="236.6" y="11.2">8</text>
<text x="9.3" y="27.2">A</text>
<text x="267.9" y="27.2">A</text>
<text x="9.3" y="53.6">B</text>
<text x="267.9" y="53.6">B</text>
<text x="9.3" y="80">C</text>
<text x="267.9" y="80">C</text>
<text x="9.3" y="106.4">D</text>
<text x="267.9" y="106.4">D</text>
<text x="9.3" y="132.8">E</text>
<text x="267.9" y="132.8">E</text>
<text x="9.3" y="159.3">F</text>
<text x="267.9" y="159.3">F</text>
<text x="8.9" y="185.7">G</text>
<text x="267.6" y="185.7">G</text>
<text x="25.2" y="203.8">0</text>
<text x="51.6" y="203.8">1</text>
<text x="78.1" y="203.8">2</text>
<text x="104.5" y="203.8">3</text>
<text x="130.9" y="203.8">4</text>
<text x="157.3" y="203.8">5</text>
<text x="183.7" y="203.8">6</text>
<text x="210.1" y="203.8">7</text>
<text x="236.6" y="203.8">8</text>
</g>
<g font-size="2.5" fill="#c8c8c8">
<text x="58.8" y="41.2" transform="rotate(-90 58.8 41.2)">2</text>
<text x="44.6" y="46.6">4</text>
<text x="48.9" y="45.3">SCK</text>
<text x="48.9" y="47.8">MOSI</text>
<text x="44.6" y="49">1</text>
<text x="48.9" y="50.2">MISO</text>
<text x="48.9" y="55.2">RST</text>
<text x="58.8" y="62.1" transform="rotate(-90 58.8 62.1)">6</text>
</g>
<g font-size="2.5" fill="#008000">
<text x="95.1" y="94.8">1</text>
<text x="101.9" y="94.8">2</text>
<text x="177.8" y="90.7" transform="rotate(-90 177.8 90.7)">2</text>
<text x="185.3" y="90.7" transform="rotate(-90 185.3 90.7)">24,44</text>
<text x="190.2" y="90.7" transform="rotate(-90 190.2 90.7)">14,34</text>
<text x="197" y="94.8">PB0</text>
<text x="204.4" y="93.6">8</text>
<text x="179" y="99.6" transform="rotate(-90 179 99.6)">UVcc</text>
<text x="186.4" y="99.6" transform="rotate(-90 186.4 99.6)">AVCC</text>
<text x="191.4" y="98" transform="rotate(-90 191.4 98)">VCC</text>
<text x="197" y="97.3">PB1</text>
<text x="197" y="99.8">PB2</text>
<text x="204.4" y="96.1">9</text>
<text x="204.4" y="98.6">10</text>
<text x="204.4" y="101">11</text>
<text x="171.1" y="103.5">13</text>
<text x="177.7" y="104.7">RESET</text>
<text x="197" y="102.2">PB3</text>
<text x="197" y="104.7">PB4</text>
<text x="197" y="107.2">PB5</text>
<text x="204.4" y="103.5">28</text>
<text x="204.4" y="106">29</text>
<text x="171.1" y="113.4">3</text>
<text x="171.1" y="111">7</text>
<text x="177.7" y="112.1">VBus</text>
<text x="197" y="112.1">PB7</text>
<text x="197" y="109.7">PB6</text>
<text x="204.4" y="111">12</text>
<text x="204.4" y="108.5">30</text>
<text x="171.1" y="115.9">4</text>
<text x="171.1" y="118.4">6</text>
<text x="177.7" y="114.6">D-</text>
<text x="177.7" y="117.1">D+</text>
<text x="177.7" y="119.6">UCap</text>
<text x="197" y="117.1">PC6</text>
<text x="197" y="119.6">PC7</text>
<text x="204.4" y="115.9">31</text>
<text x="204.4" y="118.4">32</text>
<text x="171.1" y="120.9">5</text>
<text x="177.7" y="122">UGnd</text>
<text x="197" y="124.5">PD0</text>
<text x="204.4" y="123.3">18</text>
<text x="204.4" y="125.8">19</text>
<text x="171.1" y="130.8">17</text>
<text x="177.7" y="132">XTAL1</text>
<text x="197" y="127">PD1</text>
<text x="197" y="129.5">PD2</text>
<text x="197" y="132">PD3</text>
<text x="204.4" y="128.3">20</text>
<text x="204.4" y="130.8">21</text>
<text x="197" y="136.9">PD5</text>
<text x="197" y="134.5">PD4</text>
<text x="204.4" y="135.7">22</text>
<text x="204.4" y="133.2">25</text>
<text x="197" y="139.4">PD6</text>
<text x="197" y="141.9">PD7</text>
<text x="204.4" y="138.2">26</text>
<text x="204.4" y="140.7">27</text>
<text x="197" y="146.8">PE2</text>
<text x="204.4" y="145.6">33</text>
<text x="171.1" y="153">16</text>
<text x="177.7" y="154.3">XTAL2</text>
<text x="197" y="151.8">PE6</text>
<text x="204.4" y="150.6">1</text>
<text x="204.4" y="155.5">41</text>
<text x="197" y="159.2">PF1</text>
<text x="197" y="156.7">PF0</text>
<text x="204.4" y="158">40</text>
<text x="197" y="166.6">PF5</text>
<text x="197" y="164.2">PF4</text>
<text x="204.4" y="167.9">37</text>
<text x="204.4" y="165.4">38</text>
<text x="204.4" y="162.9">39</text>
<text x="171.1" y="170.4">42</text>
<text x="177.7" y="171.6">AREF</text>
<text x="188.9" y="171.9" transform="rotate(-90 188.9 171.9)">GND</text>
<text x="197" y="171.6">PF7</text>
<text x="197" y="169.1">PF6</text>
<text x="204.4" y="170.4">36</text>
</g>
<g font-size="2" fill="#008000">
<text x="194.7" y="95.1">SS</text>
<text x="192.5" y="100">MOSI</text>
<text x="192.5" y="97.5">SCLK</text>
<text x="192.5" y="102.5">MISO</text>
<text x="195" y="107.4">B-</text>
<text x="195" y="109.9">B+</text>
<text x="195" y="119.8">A+</text>
<text x="195" y="117.3">A-</text>
<text x="193.4" y="124.8">SCL</text>
<text x="193.4" y="127.3">SDA</text>
<text x="193.4" y="129.8">RXD</text>
<text x="192.5" y="134.7">ICP1</text>
<text x="193.4" y="132.2">TXD</text>
<text x="195" y="142.1">D+</text>
<text x="195" y="139.7">D-</text>
<text x="193.4" y="147.1">HWB</text>
</g>
</svg>
